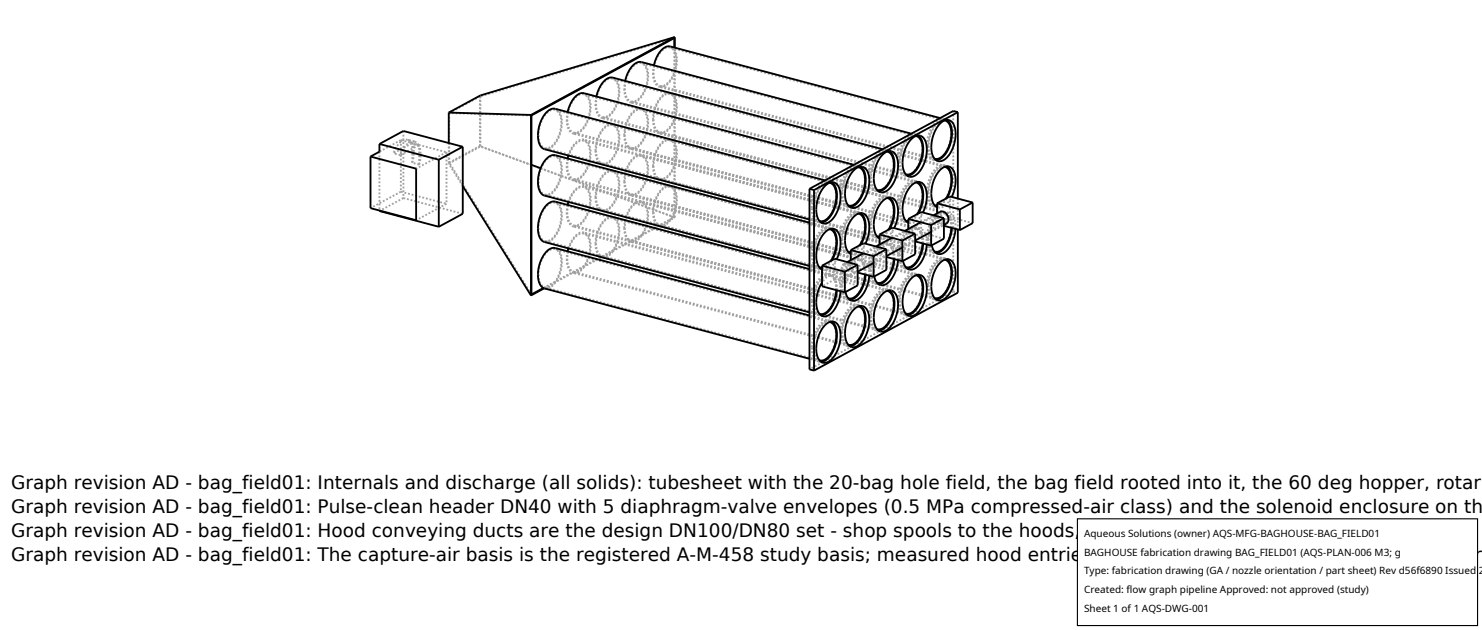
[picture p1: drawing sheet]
<svg xmlns="http://www.w3.org/2000/svg" width="212mm" height="90mm" viewBox="0 0 212 90" stroke-linecap="round" stroke-linejoin="round" font-family="sans-serif">
<g fill="none" stroke="#a0a0a0" stroke-width=".26" stroke-dasharray=".3 .3" stroke-linecap="butt">
<path d="M57.6 18.7v9.6M58.2 20h-.5l-.6 .4-.5 .6-.4 .9M64.2 16.2v7M68.5 13.8l-4.3 2.4M75.9 16.5l-11.7-.3M76.9 19.3l.3 1.2 .2 .4 .4 .3M79.3 15.7h-.4l-.4 .1-.8 .9-.6 1.3-.2 1.3M80.9 17.1l.1 .7 .2 .6 .3 .5 .4 .2M81 17.1l.3 1.2 .2 .4 .4 .2M81.1 16l-.2 1.1M81.9 19.1l.6-.1 .7-.5 .6-.8 .4-1.1 .2-1.2-.1-1-.4-.7-.5-.4M81.9 18.9h.6l.6-.5 .6-.8 .4-1 .2-1.1-.1-1-.3-.7-.5-.3"/>
<path d="M83.4 13.5h-.4l-.4 .1-.8 .8-.6 1.3-.2 1.4M83.4 19.9l-.6 .1-.7 .5-.5 .8-.4 .9M85 14.9l.1 .7 .2 .6 .3 .4 .4 .3M85.1 14.8l.1 .8 .2 .5 .3 .4 .3 .2M85.2 13.8l-.2 1.1M86 16.9l.6-.1 .7-.5 .6-.9 .4-1 .2-1.2-.1-1-.3-.7-.6-.4M86 16.7l.7-.1 .6-.4 .5-.9 .4-.9 .2-1.1-.1-1-.3-.7-.5-.4M87.5 11.2h-.4l-.4 .2-.8 .8-.6 1.3-.2 1.3M87.5 17.9h-.4l-.4 .1-.8 .8-.5 1.3-.3 1.4M87.5 17.7h-.4l-.5 .2-.8 .9-.5 1.3-.3 1.4M89.2 12.7l.2 1.3 .3 .4 .4 .2M89.2 19.3l.2 1.3 .3 .4 .4 .3"/>
<path d="M89.2 12.6l.3 1.3 .3 .4 .3 .2M89.2 19.3l.3 1.2 .3 .4 .3 .2M89.3 11.6l-.1 1.1M90.1 14.6h.6l.7-.5 .6-.8 .4-1.1 .2-1.1-.1-1.1-.3-.7-.6-.4M90.1 14.5l.7-.1 .6-.4 .5-.9 .4-1 .2-1.1-.1-1-.3-.6-.5-.4M91.6 9h-.4l-.4 .2-.8 .8-.5 1.2-.3 1.4M91.6 15.6h-.4l-.4 .2-.8 .8-.5 1.2-.3 1.5M91.6 15.5h-.4l-.5 .2-.7 .8-.6 1.4-.2 1.4M93.3 10.4l.2 1.3 .3 .5 .4 .2M93.3 17.1l.2 1.3 .3 .4 .4 .2M93.4 10.4l.2 1.2 .3 .4 .4 .3M93.4 17l.2 1.3 .3 .4 .4 .2"/>
<path d="M93.4 9.3l-.1 1.1M94.2 12.4h.6l.7-.5 .6-.9 .4-1.1 .2-1.2-.1-1-.3-.7-.6-.4M94.2 19h.6l.7-.5 .6-.8 .4-1.2 .2-1.2-.1-.9-.3-.8-.6-.3M94.3 12.3l.6-.1 .6-.5 .5-.8 .4-1.1 .2-1-.1-.9-.3-.8-.5-.3M94.3 18.9l.6-.1 .6-.5 .5-.7 .4-1.1 .2-1.1-.1-.9-.3-.7-.5-.4M95.7 6.8h-.4l-.4 .2-.8 .8-.6 1.3-.1 1.3M95.7 13.4h-.4l-.4 .2-.8 .8-.5 1.2-.2 1.4M95.7 13.3h-.4l-.4 .2-.8 .8-.6 1.3-.2 1.5M95.7 19.9h-.4l-.4 .2-.8 .8-.6 1.3-.2 1.5M96.3 5.4l-27.8 8.4M130.8 19.2h-.5l-.4 .2-.9 .9-.5 1.3-.2 1.5M130.8 19.4h-.4l-.4 .2-.7 .9-.6 1.2-.2 1.3"/>
<path d="M130.9 19.4l-39.3-10.4M130.9 19.3h-.4l-.5 .2-.8 .8-.6 1.4-.2 1.4M130.9 19.3l-.7-.2M131.1 19.4l-.2-.1M131.4 19.4l-.6-.2M134.9 17h-.5l-.4 .2-.8 .8-.6 1.4-.2 1.4M134.9 17.2h-.4l-.4 .2-.7 .9-.6 1.2-.2 1.3M135 17.2l-39.3-10.4M135 17.1l-.4-.1-.4 .2-.8 .8-.6 1.4-.3 1.5M135 17.1l-.7-.2M135.2 17.1h-.2M135.5 17.2l-.6-.2"/>
<path d="M136.2 15.8v25.8M54.2 21.7v8.4M57.2 22.2l-1-.3M57.3 20l6.5 1.7M57.3 20v7.4M57.3 27.4l6.5 1.7M57.3 20l-3.1 1.7M57.3 27.4l-4.4 2.3M57.6 28.3l8.5 2.2M57.6 28.3l-3.4 1.8M58.8 20.5l-2.6 1.4M58.8 20.5l-.3-.4-.3-.1"/>
<path d="M58.9 23.2v-2.6M58.9 23.2l.2-1.3v-.8l-.2-.5M59.2 20.2l-.5 .1-.6 .3-.5 .7-.4 .9M59.2 20.2l-1-.2M59.8 20.7l-2.6 1.5M59.8 20.7l-1-.2M59.8 20.7l-.3-.3-.3-.2M59.9 23.5v-2.7M59.9 20.8l-1-.2M59.9 23.5l-1-.3M59.9 23.5l.2-1.4-.2-1.3M63.8 21.7v7.4"/>
<path d="M63.8 21.7l-4.4 2.4M63.8 29.1l-4.4 2.3M64.1 20.4v3M64.1 23.4l4.5-2.5M64.2 23.2l4.3-2.4M66.1 26.6l-2-3.2M68.5 20.8v-7M68.6 20.9v-7.3M75.9 23.5l-7.4-2.7M76.9 25.9l.3 1.2 .2 .5 .4 .2M76.9 32.6l.3 1.2 .2 .4 .4 .2M76.9 39.2l.3 1.2 .2 .4 .4 .2"/>
<path d="M77.8 21.3l.6-.1 .7-.5 .6-.9 .4-1 .2-1.2-.1-1-.4-.7-.5-.4M77.8 27.9h.6l.7-.5 .6-.9 .4-1.1 .2-1.1-.1-1-.4-.8-.5-.3M77.8 34.6l.6-.1 .7-.5 .6-.9 .4-1.1 .2-1.1-.1-1-.4-.7-.5-.4M77.8 21.2l.6-.1 .7-.5 .6-.9 .3-.9 .2-1-.1-1-.3-.7-.5-.4M77.8 27.8l.6-.1 .7-.4 .5-.9 .4-1 .2-1-.1-1-.3-.7-.5-.4M77.8 34.4l.6-.1 .7-.4 .5-.9 .4-.9 .2-1.1-.1-1-.3-.7-.5-.4M79.3 22.3h-.4l-.4 .2-.8 .8-.6 1.3-.2 1.3M79.3 28.9h-.4l-.4 .2-.8 .8-.6 1.4-.2 1.3M79.3 35.6h-.4l-.4 .1-.8 .9-.6 1.3-.2 1.3M80.9 23.8l.1 .6 .2 .7 .3 .4 .4 .2M80.9 30.4l.1 .7 .2 .6 .3 .4 .4 .2M80.9 37l.1 .7 .2 .6 .3 .4 .4 .3"/>
<path d="M81 23.7l.3 1.2 .2 .4 .4 .3M81 30.3l.3 1.3 .2 .4 .4 .2M81 37l.3 1.2 .2 .4 .4 .2M81.1 22.6l-.2 1.2M81.1 29.3l-.2 1.1M81.1 35.9l-.2 1.1M81.9 25.7l.7-.1 .6-.5 .6-.8 .4-1.1 .2-1.1-.1-1-.3-.8-.6-.4M81.9 32.3h.6l.7-.5 .6-.9 .4-1 .2-1.1-.1-1.1-.3-.7-.6-.4M81.9 39l.6-.1 .7-.5 .6-.8 .4-1.1 .2-1.1-.1-1-.3-.8-.6-.4M81.9 25.6l.6-.1 .7-.5 .5-.8 .4-1 .2-1.1-.1-1-.3-.7-.5-.3M81.9 32.2l.6-.1 .7-.5 .5-.8 .4-1 .2-1.1-.1-.9-.3-.7-.5-.4M81.9 38.8h.6l.7-.5 .5-.8 .4-1 .2-1.1-.1-1-.3-.7-.5-.4"/>
<path d="M83.4 20.1h-.4l-.4 .1-.8 .8-.6 1.3-.2 1.4M83.4 26.7h-.4l-.4 .2-.8 .8-.6 1.3-.2 1.3M83.4 33.3h-.4l-.4 .2-.8 .9-.6 1.2-.2 1.4M83.4 26.6h-.7l-.6 .5-.5 .8-.4 .9M83.4 33.2h-.6l-.6 .5-.6 .8-.4 1M85 21.5l.1 .7 .2 .6 .3 .5 .4 .2M85 28.2l.1 .6 .2 .7 .3 .4 .4 .2M85 34.8l.1 .7 .2 .6 .3 .4 .4 .2M85.1 21.5l.1 .7 .2 .6 .3 .3 .3 .2M85.1 28.1l.1 .7 .2 .6 .3 .4 .3 .2M85.1 34.7l.1 .8 .2 .5 .3 .4 .3 .2M86 23.5l.6-.1 .7-.5 .6-.9 .4-1 .2-1.1-.1-1-.3-.8-.6-.4"/>
<path d="M86 30.1l.6-.1 .7-.5 .6-.8 .4-1.1 .2-1.1-.1-1-.3-.7-.6-.5M86 36.7h.6l.7-.5 .6-.9 .4-1 .2-1.2-.1-1-.3-.7-.6-.4M86 23.3h.7l.6-.5 .5-.8 .4-1 .2-1.1-.1-.9-.3-.8-.5-.3M86 30l.7-.1 .6-.5 .5-.8 .4-1 .2-1.1-.1-.9-.3-.7-.5-.4M86 36.6l.6-.1 .7-.5 .5-.8 .4-1 .2-1-.1-1-.3-.7-.5-.4M87.5 24.5h-.4l-.4 .1-.8 .9-.6 1.3-.2 1.3M87.5 31.1h-.4l-.4 .2-.8 .8-.6 1.3-.2 1.3M87.5 24.3h-.4l-.4 .2-.9 .9-.5 1.3-.3 1.5M87.5 31h-.4l-.4 .2-.9 .8-.5 1.4-.3 1.4M89.2 25.9l.2 1.3 .3 .4 .4 .3M89.2 32.6l.2 1.3 .3 .4 .4 .2M89.2 25.9l.3 1.2 .3 .4 .3 .2"/>
<path d="M89.2 32.5l.3 1.3 .3 .4 .3 .2M90.1 21.3l.6-.1 .7-.5 .6-.8 .4-1.1 .2-1.1-.1-1-.3-.8-.6-.4M90.1 27.9l.6-.1 .7-.4 .6-.9 .4-1.1 .2-1.1-.1-1-.3-.8-.6-.4M90.1 34.5h.6l.7-.5 .6-.8 .4-1.1 .2-1.1-.1-1.1-.3-.8-.6-.4M90.1 21.1l.7-.1 .6-.4 .5-.9 .4-1 .2-1.1-.1-.9-.3-.7-.5-.4M90.1 27.7h.7l.6-.5 .5-.8 .4-1 .2-1.2-.1-.9-.3-.7-.5-.3M90.1 34.4l.6-.1 .7-.4 .5-.9 .4-1 .2-1.2-.1-.9-.3-.7-.5-.3M91.6 22.3h-.4l-.4 .1-.8 .8-.5 1.3-.3 1.4M91.6 28.9h-.4l-.4 .2-.8 .8-.5 1.2-.3 1.4M91.6 22.1h-.4l-.5 .2-.7 .9-.6 1.3-.2 1.4M91.6 28.7h-.4l-.5 .2-.7 .9-.6 1.3-.2 1.5M93.3 23.7l.2 1.3 .3 .5 .4 .2"/>
<path d="M93.3 30.3l.2 1.3 .3 .5 .4 .2M93.4 23.7l.2 1.2 .3 .4 .4 .2M93.4 30.3l.2 1.2 .3 .4 .4 .2M94.2 25.7l.6-.1 .7-.5 .6-.9 .4-1 .2-1.3-.1-.9-.3-.7-.6-.4M94.2 32.3l.7-.1 .6-.5 .6-.8 .4-1.1 .2-1.2-.1-1-.3-.7-.6-.4M94.3 25.5l.6-.1 .6-.4 .5-.8 .4-1.1 .2-1.1-.1-.9-.3-.7-.5-.4M94.3 32.1h.6l.6-.5 .6-.8 .3-1.1 .2-1-.1-1-.3-.7-.5-.3M95.7 20h-.4l-.4 .2-.8 .8-.5 1.3-.2 1.4M95.7 26.7h-.4l-.4 .1-.8 .8-.5 1.3-.2 1.4M95.7 26.5h-.4l-.4 .2-.8 .8-.6 1.4-.2 1.4M96.3 31v-24.2M96.3 31l-19.1-7"/>
<path d="M96.4 31.1v-24.3M96.4 31.1l-27.8-10.2M115.9 29.7l.1 .7 .2 .7 .3 .4 .4 .2M115.9 36.4l.1 .7 .2 .6 .3 .4 .4 .3M116.1 29.8l.1 .7 .2 .6 .3 .4 .4 .2M116.1 36.4l.1 .7 .2 .6 .3 .4 .4 .3M116.2 29.7l.2 1.2 .3 .4 .3 .3M116.2 36.3l.2 1.2 .3 .4 .3 .3M116.9 31.7h.6l.7-.6 .6-.9 .4-1 .2-1.1-.1-1-.3-.8-.6-.4M116.9 38.4l.6-.1 .7-.5 .6-.9 .4-1.1 .2-1-.1-1.1-.3-.8-.6-.4M117.1 31.7l.1 .1M117.1 38.4h.1"/>
<path d="M117.1 31.7l-1.5-.4M117.1 38.4l-1.5-.4M117.1 31.6l-39.3-10.4M117.1 38.2l-39.3-10.4M117.4 38.5h.1M117.4 38.4l.8-.4 .6-.8M117.4 38.2l.7-.3 .6-.6M117.5 38.5h.6l.4-.2 .5-.6 .5-.7M117.5 31.9l-.6-.2M117.5 38.5l-.6-.1M118.4 25.9h-.4l-.4 .2-.8 .8-.7 1.4-.2 1.4M118.4 32.5h-.4l-.4 .2-.8 .8-.7 1.5-.2 1.4"/>
<path d="M118.4 39.1h-.4l-.4 .2-.8 .9-.7 1.4-.2 1.4M118.5 26.1l-.8 .2-.7 .8-.6 1.2-.2 1.4M118.5 32.7h-.4l-.4 .3-.7 .7-.6 1.3-.2 1.3M118.6 39.4h-.4l-.4 .1-.8 .9-.6 1.2-.2 1.4M118.6 26.1l-39.3-10.4M118.6 32.7l-39.3-10.4M118.6 39.4l-39.3-10.5M118.6 26l-.4-.1-.4 .2-.9 .9-.6 1.3-.2 1.5M118.6 32.6h-.4l-.4 .2-.9 .8-.6 1.3-.2 1.5M118.6 39.2h-.4l-.4 .2-.9 .8-.6 1.4-.2 1.4M118.6 26l-.8-.2M118.6 32.6l-3-.8"/>
<path d="M118.6 39.2l-3-.8M118.8 26h-.2M118.8 32.7l-.2-.1M119.1 39.3h-.4l-.5 .2-.8 .8M119.1 26.1l-.7-.2M119.1 32.7l-.7-.2M119.1 39.3l-.7-.2M119.2 39.9l3.3 .9M119.2 36.9v3M119.2 39.9l-1.8 1M120 27.5l.1 .7 .2 .6 .3 .5 .4 .2M120 34.1l.1 .8 .2 .6 .3 .4 .4 .2"/>
<path d="M120.2 38.3l.1 .5 .3 .4 .4 .2h.4M120.2 27.5l.1 .7 .2 .7 .3 .4 .4 .2M120.2 34.2l.1 .7 .2 .6 .3 .4 .4 .2M120.3 27.5l.2 1.2 .3 .4 .3 .2M120.3 34.1l.2 1.2 .3 .4 .3 .3M120.3 38.3l.1 .4 .3 .4 .3 .2 .4-.1M120.5 37.7l-.2 .2-.1 .4M120.5 37.7l.5-.3M120.6 37.8l-.2 .2-.1 .3M120.6 37.8l13.7-7.4M121 29.5l.7-.1 .6-.5 .6-.8 .4-1.2 .2-1.2-.1-1-.3-.7-.6-.3M121 36.1h.6l.7-.5 .6-.9 .4-1.2 .2-1.1-.1-1-.4-.8-.5-.3"/>
<path d="M121.2 29.5h.2M121.2 36.1l.2 .1M121.2 29.5l-39.3-10.4M121.2 36.1l-39.3-10.4M121.2 29.3l-39.3-10.4M121.2 36l-39.3-10.4M121.4 39.2l.2-.4-.1-.6-.4-.4h-.5M121.4 39.2l13.7-7.4M121.4 39.4l.4-.5-.2-.7-.5-.5h-.6M121.4 39.4l1.1-.6M121.5 36.3h.1M121.5 36.2l.8-.4 .6-.9"/>
<path d="M121.5 36l.7-.3 .6-.7M121.5 38.7l1 .2M121.5 37.1v1.6M121.6 36.3h.5l.6-.3 .5-.5 .4-.7M121.6 29.7l-.6-.2M121.6 36.3l-.6-.2M122.5 23.7l-.4-.1-.4 .2-.9 .9-.5 1.3-.3 1.5M122.5 30.3h-.4l-.4 .2-.9 .9-.5 1.3-.3 1.4M122.5 36.9h-.4l-.4 .2-.9 .9-.5 1.3-.3 1.5M122.6 23.9h-.4l-.4 .2-.7 .8-.6 1.2-.2 1.4M122.6 30.5h-.4l-.4 .2-.7 .8-.6 1.3-.2 1.3M122.7 37.1h-.4l-.4 .2-.8 .8-.6 1.2-.2 1.5"/>
<path d="M122.7 23.9l-39.3-10.4M122.7 30.5l-39.3-10.4M122.7 37.1l-39.3-10.4M122.7 23.7h-.4l-.5 .2-.8 .9-.6 1.3-.2 1.4M122.7 30.4h-.5l-.4 .1-.8 .9-.6 1.3-.2 1.5M122.7 37h-.4l-.4 .1-.8 .9-.7 1.3-.2 1.5M122.7 23.7l-.8-.2M122.7 30.4l-39.3-10.5M122.7 37l-39.3-10.4M122.9 23.8l-.2-.1M122.9 30.4h-.2M123.2 37.1h-.5l-.4 .2-.8 .9-.6 1.3-.2 1.4"/>
<path d="M123.2 23.8l-.7-.1M123.2 30.5l-.7-.2M123.2 37.1l-.7-.2M123.3 36.2l1.8-1M123.3 37.7l3.3 .8M123.3 34.7v3M123.3 37.7l-1.8 1M123.6 39.2l-.1-.8-.1-.5-.3-.5-.4-.3M123.6 39.2v-.8l-.2-.7-.3-.5-.4-.2M124.1 25.3l.1 .7 .2 .6 .3 .4 .4 .3M124.1 31.9l.1 .7 .2 .6 .3 .5 .4 .2M124.1 38.5l.1 .7 .2 .7 .3 .4 .4 .2"/>
<path d="M124.2 39.4l-.1-.9-.1-.6-.4-.6-.4-.2M124.3 25.3l.1 .7 .2 .6 .3 .4 .4 .3M124.3 31.9l.1 .7 .2 .7 .3 .4 .4 .2M124.3 38.6l.1 .7 .2 .6 .3 .4 .4 .2M124.4 25.3l.2 1.2 .3 .4 .4 .2M124.4 31.9l.3 1.2 .2 .4 .4 .2M124.4 38.5l.3 1.3 .2 .3 .4 .3M124.8 37.6l1.8-1M124.8 38.7l.1 .8M125.1 27.3l.6-.1 .7-.5 .6-.9 .5-1.1 .1-1.2-.1-1-.3-.7-.5-.4M125.1 33.9l.6-.1 .7-.5 .6-.9 .5-1.1 .1-1.1-.1-1-.3-.8-.5-.3M125.3 27.3h.2"/>
<path d="M125.3 33.9h.2M125.3 27.3l-39.3-10.4M125.3 33.9l-39.3-10.4M125.3 27.1l-39.3-10.4M125.3 33.8l-39.3-10.5M125.6 34l.2 .1M125.6 33.9l.8-.3 .6-.9M125.6 33.8l.7-.3 .6-.7M125.6 36.4l1 .3M125.6 34.9v1.5M125.8 34.1h.5l.5-.3 .5-.6 .4-.6M125.8 27.4l-.7-.1"/>
<path d="M125.8 34.1l-.7-.2M126.7 21.4h-.5l-.4 .2-.8 .9-.6 1.3-.3 1.5M126.7 28.1h-.5l-.4 .1-.8 .9-.6 1.4-.3 1.4M126.7 34.7h-.4l-.5 .2-.8 .8-.6 1.4-.3 1.4M126.7 21.6l-.4 .1-.4 .2-.7 .8-.6 1.3-.2 1.3M126.7 28.3h-.4l-.4 .2-.7 .8-.6 1.3-.2 1.3M126.8 34.9h-.4l-.4 .2-.8 .8-.6 1.3-.2 1.3M126.8 21.7l-39.3-10.5M126.8 28.3l-39.3-10.4M126.8 34.9l-39.3-10.4M126.8 21.5h-.4l-.5 .2-.7 .8-.7 1.4-.2 1.4M126.8 28.1h-.4l-.5 .2-.7 .8-.7 1.4-.2 1.4"/>
<path d="M126.8 34.8h-.4l-.5 .2-.8 .8-.6 1.3-.2 1.5M126.8 21.5l-.7-.2M126.8 28.1l-39.3-10.4M126.8 34.8l-39.3-10.5M127 21.6l-.2-.1M127 28.2l-.2-.1M127.3 34.9h-.5l-.4 .1-.8 .9-.6 1.3-.2 1.5M127.3 21.6l-.6-.2M127.3 28.2l-.6-.1M127.3 34.9l-.6-.2M127.4 34l1.8-1M127.4 35.4l3.3 .9"/>
<path d="M127.4 32.5v2.9M127.4 35.4l-1.8 1M127.7 37l-.1-.8-.1-.6-.4-.5-.3-.2M127.7 37v-.8l-.2-.7-.2-.5-.5-.2M128.3 23.1v.8l.2 .5 .3 .4 .4 .3M128.3 29.7v.8l.2 .6 .3 .4 .4 .2M128.3 36.3v.8l.2 .6 .3 .4 .4 .2M128.3 37.1l-.1-.8-.1-.7-.4-.5-.4-.2M128.4 23.1l.1 .8 .2 .6 .3 .3 .4 .3M128.4 29.7l.1 .8 .2 .6 .3 .4 .4 .2M128.4 36.4l.1 .8 .2 .5 .3 .4 .4 .2M128.5 23l.3 1.3 .2 .4 .4 .2"/>
<path d="M128.5 29.7l.3 1.2 .2 .4 .4 .2M128.5 36.3l.3 1.2 .2 .4 .4 .2M128.9 35.3l1.8-.9M128.9 36.5l.1 .7M129.2 25.1l.7-.1 .7-.6 .5-.8 .5-1.1 .1-1.2-.1-1-.3-.7-.5-.4M129.2 31.7l.7-.1 .7-.5 .5-.9 .5-1.1 .1-1.2-.1-1-.3-.7-.5-.4M129.2 38.3l.7-.1 .7-.5 .5-.8 .5-1.2 .1-1.1-.1-1.1-.3-.7-.5-.3M129.4 25.1h.2M129.4 31.7h.2M129.4 38.3h.2M129.4 25.1l-39.3-10.5M129.4 31.7l-39.3-10.4"/>
<path d="M129.4 38.3l-39.3-10.4M129.4 24.9l-39.3-10.4M129.4 31.5l-39.3-10.4M129.4 38.2l-39.3-10.5M129.7 31.8l.2 .1M129.7 31.7l.8-.4 .7-.8M129.7 31.6l.7-.4 .6-.6M129.7 34.2l1 .3M129.7 32.7v1.5M129.9 31.9l.5-.1 .5-.2 .5-.6 .4-.7M129.9 25.2l-.7-.1M129.9 31.9l-.7-.2"/>
<path d="M129.9 38.5l-.7-.2M130.8 25.8h-.5l-.4 .2-.9 .9-.5 1.3-.2 1.5M130.8 32.5h-.5l-.4 .1-.8 .9-.6 1.4-.2 1.4M130.8 39.1h-.5l-.4 .2-.8 .8-.6 1.4-.2 1.5M130.8 26.1h-.4l-.4 .2-.7 .8-.6 1.3-.2 1.3M130.8 39.3h-.4l-.4 .2-.7 .9-.6 1.2-.2 1.3M130.9 32.7h-.4l-.4 .1-.8 .9-.6 1.2-.2 1.4M130.9 26.1l-39.3-10.5M130.9 32.7l-39.3-10.4M130.9 39.3l-39.3-10.4M130.9 25.9h-.4l-.5 .2-.8 .9-.6 1.3-.2 1.4M130.9 32.5h-.4l-.5 .2-.8 .9-.6 1.3-.2 1.5"/>
<path d="M130.9 39.2h-.4l-.5 .2-.8 .8-.6 1.4-.2 1.4M130.9 25.9l-39.3-10.4M130.9 32.5l-39.3-10.4M130.9 39.2l-39.3-10.5M131.1 26l-.2-.1M131.1 39.2h-.2M131.4 32.6h-.4l-.4 .2-.9 .9-.6 1.3-.2 1.5M131.4 26l-.6-.2M131.4 32.6l-.6-.1M131.4 39.3l-.6-.2M131.5 31.7l1.8-1M131.6 33.2l3.2 .9"/>
<path d="M131.6 30.3v2.9M131.6 33.2l-1.9 1M131.8 34.8l-.1-.8-.1-.6-.3-.5-.4-.2M131.9 34.8l-.1-.9-.2-.6-.3-.5-.4-.3M132.4 20.8v.7l.2 .7 .3 .4 .4 .2M132.4 27.5v.7l.2 .6 .3 .5 .4 .2M132.4 34.1v.7l.2 .6 .3 .5 .4 .2M132.4 34.9l-.1-.8-.1-.7-.3-.5-.5-.3M132.5 20.9l.3 1.3 .3 .4 .4 .2M132.5 27.5l.1 .8 .2 .5 .3 .4 .4 .3M132.5 34.1l.1 .8 .2 .6 .3 .4 .4 .2M132.6 20.8l.2 1.2 .3 .4 .4 .3"/>
<path d="M132.6 27.5l.2 1.1 .3 .5 .4 .2M132.6 34.1l.2 1.2 .3 .4 .4 .2M133 33.1l1.8-1M133 34.3l.1 .7M133.3 22.8h.6l.7-.5 .6-.9 .5-1.1 .1-1.1-.1-1.1-.3-.8-.5-.3M133.3 29.5l.7-.1 .6-.5 .6-.9 .5-1.1 .1-1.1-.1-1.1-.3-.7-.5-.4M133.3 36.1l.7-.1 .6-.5 .6-.8 .5-1.2 .1-1.1-.1-1-.3-.8-.5-.4M133.5 22.8l.2 .1M133.5 29.5h.2M133.5 36.1h.2M133.5 22.8l-39.3-10.4M133.5 29.5l-39.3-10.5"/>
<path d="M133.5 36.1l-39.3-10.4M133.5 22.7l-39.2-10.4M133.5 29.3l-39.2-10.4M133.5 35.9l-39.2-10.4M133.8 29.6h.2M133.8 29.5l.8-.4 .7-.8M133.8 29.3l.7-.3 .6-.6M133.8 32l1 .2M133.8 30.5v1.5M133.9 30.9l.1 .5 .3 .4 .5 .2h.3M134 29.6h.5l.5-.3 .5-.5 .4-.7M134 23l-.7-.2"/>
<path d="M134 29.6l-.7-.1M134 36.3l-.7-.2M134 30.9l.1 .4 .3 .4 .3 .2 .4-.1M134.2 30.3l-.2 .2-.1 .4M134.3 30.4l-.2 .2-.1 .3M134.9 23.6h-.5l-.4 .2-.8 .9-.6 1.3-.2 1.5M134.9 30.2h-.5l-.4 .2-.8 .9-.6 1.4-.2 1.4M134.9 36.9h-.5l-.4 .2-.8 .8-.6 1.4-.2 1.4M134.9 23.8h-.4l-.4 .2-.7 .9-.6 1.2-.2 1.4M134.9 37.1h-.4l-.4 .2-.7 .8-.6 1.3-.2 1.3M135 30.5h-.4l-.4 .1-.8 .8-.6 1.3-.2 1.4M135 23.8l-39.3-10.4"/>
<path d="M135 30.5l-39.3-10.5M135 37.1l-39.3-10.4M135 23.7h-.4l-.4 .2-.8 .8-.6 1.3-.3 1.5M135 30.3h-.4l-.4 .2-.8 .8-.6 1.3-.3 1.5M135 36.9h-.4l-.5 .2-.8 .9-.5 1.3-.3 1.5M135 23.7l-39.3-10.4M135 30.3l-39.3-10.4M135 36.9l-39.3-10.4M135.1 31.8l.2-.4-.1-.6-.4-.4h-.5M135.2 23.8l-.2-.1M135.2 37l-.2-.1M135.5 30.4h-.4l-.4 .2-.9 .8-.6 1.4-.2 1.5"/>
<path d="M135.5 23.8l-.6-.2M135.5 30.4l-.6-.2M135.5 37l-.6-.1M135.7 31l3.2 .9M135.7 28.1v2.9M135.7 31l-1.9 1M135.9 32.5l-.1-.7-.1-.6-.3-.5-.4-.2M136 32.6l-.1-.9-.2-.7-.3-.5-.4-.2M136.5 32.7l-.1-.9-.1-.6-.3-.5-.5-.3M136.8 28.4v4.4M75.9 42l-11.7-18.8M77.6 41.1l18.7-10.1"/>
<path d="M77.7 41.2l18.7-10.1M77.8 41.2l.6-.1 .7-.5 .6-.9 .4-1 .2-1.2-.1-.9-.4-.8-.5-.4M77.8 41h.6l.7-.5 .5-.9 .4-.9 .2-1.1-.1-1-.3-.7-.5-.3M115.9 43l.1 .7 .2 .6 .3 .4 .4 .3M115.9 49.6l.1 .7 .2 .7 .3 .4 .4 .2M116.1 43l.1 .7 .2 .7 .3 .4 .4 .2M116.1 49.7l.1 .7 .2 .6 .3 .4 .4 .2M116.2 43l.2 1.1 .3 .5 .3 .2M116.2 49.6l.2 1.2 .3 .4 .3 .2M116.9 45l.6-.1 .7-.5 .6-.9 .4-1 .2-1.1-.1-1.1-.3-.8-.6-.4M116.9 51.6l.6-.1 .7-.5 .6-.9 .4-1 .2-1.1-.1-1.1-.3-.8-.6-.3M117.1 45h.1"/>
<path d="M117.1 51.6h.1M117.1 45l-1.5-.4M117.1 51.6l-1.5-.4M117.1 44.8l-39.3-10.4M117.1 51.5l-39.3-10.5M117.5 45.2l-.6-.2M117.5 51.8l-.6-.2M118.4 45.8h-.4l-.4 .1-.8 .9-.7 1.4-.2 1.4M118.5 46h-.4l-.4 .2-.7 .8-.6 1.2-.2 1.4M118.6 46l-39.3-10.4M118.6 45.8h-.4l-.4 .2-.9 .9-.6 1.3-.2 1.5M118.6 45.8l-3-.7"/>
<path d="M118.8 45.9l-.2-.1M119.1 45.9l-.7-.1M119.4 41.4v-.7l-.2-.7-.2-.4-.4-.2M119.5 41.4v-.8l-.2-.7-.3-.4-.4-.3M120 40.8l.1 .7 .2 .6 .3 .4 .4 .3M120 47.4l.1 .7 .2 .6 .3 .5 .4 .2M120 41.6v-.8l-.1-.7-.4-.5-.4-.3M120.2 40.8l.1 .7 .2 .6 .3 .4 .4 .3M120.2 47.4l.1 .8 .2 .6 .3 .4 .4 .2M120.3 40.8l.2 1.2 .3 .3 .3 .3M120.3 47.4l.2 1.2 .3 .4 .3 .2M120.7 40.9l.1 .8"/>
<path d="M121 42.8l.7-.1 .6-.5 .6-.8 .4-1.2 .2-1.2-.1-1-.4-.8-.5-.3M121 49.4l.7-.1 .7-.5 .6-.9 .3-1.1 .2-1.2-.1-1-.4-.7-.5-.4M121.2 42.8h.2M121.2 49.4h.2M121.2 42.8l-39.3-10.5M121.2 49.4l-39.3-10.4M121.2 42.6l-39.3-10.4M121.2 49.2l-39.3-10.4M121.6 42.9l-.6-.1M121.6 49.6l-.6-.2M122.5 43.5h-.4l-.4 .2-.8 .8-.6 1.4-.3 1.5M122.6 43.8h-.4l-.4 .2-.7 .8-.6 1.2-.2 1.4"/>
<path d="M122.7 43.8l-39.3-10.5M122.7 43.6h-.5l-.4 .2-.8 .8-.6 1.4-.2 1.4M122.7 43.6l-39.3-10.4M122.9 43.7l-.2-.1M123.2 43.7l-.7-.2M124.1 45.2l.1 .6 .2 .7 .3 .4 .4 .3M124.3 45.2l.1 .7 .2 .6 .3 .4 .4 .3M124.4 45.2l.3 1.2 .2 .4 .4 .2M125.1 40.5h.7l.6-.6 .6-.8 .5-1.2 .1-1.1-.1-1-.3-.7-.5-.4M125.1 47.2l.6-.1 .7-.5 .6-.9 .5-1.1 .1-1.2-.1-1-.3-.7-.5-.4M125.3 40.5l.2 .1M125.3 47.2h.2"/>
<path d="M125.3 40.5l-39.3-10.4M125.3 47.2l-39.3-10.5M125.3 40.4l-39.3-10.4M125.3 47l-39.3-10.4M125.8 40.7l-.7-.2M125.8 47.3l-.7-.1M126.7 41.3h-.5l-.4 .2-.8 .8-.6 1.4-.3 1.5M126.7 41.5l-.4 .1-.4 .2-.7 .8-.6 1.2-.2 1.4M126.8 41.5l-39.3-10.4M126.8 41.4h-.4l-.5 .2-.8 .8-.6 1.4-.2 1.4M126.8 41.4l-39.3-10.4M127 41.5l-.2-.1"/>
<path d="M127.3 41.5l-.6-.2M128.3 43v.8l.2 .5 .3 .4 .4 .2M128.4 43l.1 .8 .2 .5 .3 .4 .4 .2M128.5 42.9l.2 1.2 .3 .4 .4 .3M129.2 44.9h.7l.7-.6 .5-.8 .5-1.1 .1-1.2-.1-1-.3-.8-.5-.3M129.4 44.9l.2 .1M129.4 44.9l-39.3-10.4M129.4 44.8l-39.3-10.4M129.9 45.1l-.7-.2M132.4 40.7v.7l.2 .7 .3 .4 .4 .2M132.5 40.8l.3 1.3 .3 .4 .4 .2M132.6 40.7l.2 1.2 .3 .4 .4 .2"/>
<path d="M133.3 42.7h.7l.6-.5 .6-.9 .5-1.1 .1-1.2-.1-1-.3-.8-.5-.3M133.5 42.7h.2M133.5 42.7l-39.3-10.4M133.5 42.6l-39.2-10.5M134 42.9l-.7-.2M136.2 41.6l.6 .2M136.2 41.6l-20.6 11.1"/>
</g>
<g fill="none" stroke="#000" stroke-width=".26">
<path d="M64.1 16.1l11.7 .3M64.1 16.1v4.3M75.8 16.4v25.8M81.1 16l.3-1.1 .6-.9 .7-.6 .7-.1 38.5 10.2M85.2 13.8l.4-1.1 .6-1 .6-.5 .7-.1 38.6 10.2M89.3 11.6l.4-1.2 .5-.9 .7-.5 .7-.2 38.6 10.3M93.4 9.3l.4-1.1 .6-.9 .7-.6 .6-.1 38.6 10.3M96.3 6.8v-1.4l-20.4 11.1v25.5l1.7-.9M96.4 5.3l-20.6 11.1M96.4 5.3l-27.8 8.3-4.5 2.5M96.4 5.3v1.5M130.2 19.8l.8-.4h.4l.3 .1 .5 .8 .2 1.2-.3 1.4-.5 1.2-.8 .9-.7 .3-.5-.2-.4-.5-.2-.7-.1-.8 .1-1 .3-.8 .4-.9z"/>
<path d="M130.8 19.4l.5 .3 .4 .8 .1 1-.2 1.1-.4 1-.6 .8-.6 .5h-.6M131.1 19.4l.4 .4 .3 .8 .1 .9-.2 1.1-.4 1-.5 .8-.6 .5-.6 .2M134.3 17.6l.8-.5h.3l.4 .2 .5 .7 .2 1.2-.2 1.4-.5 1.2-.8 .9-.4 .3h-.4l-.5-.1-.4-.5-.2-.6-.1-.9 .1-.9 .3-1 .4-.8zM134.9 17.2l.5 .3 .4 .7 .1 1-.2 1.1-.4 1-.5 .9-.7 .4-.6 .1M135.2 17.1l.4 .5 .3 .7 .1 1-.2 1.1-.4 1-.5 .8-.7 .5-.5 .2M136.8 16l-.6-.2-20.6 11.2M136.8 16v12.4M136.8 16l-20.5 11.1M52.9 22.4l6.5 1.7v7.3l-6.5-1.7zM54.2 20.6v1.1l-1.3 .7M54.2 20.6l3.4-1.9 8.5 2.3M54.2 20.6l8.5 2.2"/>
<path d="M54.2 30.1l8.5 2.3M62.7 22.8v9.6M66.1 26.6l9.7 15.6M66.1 21v9.5l-3.4 1.9M66.1 21l-3.4 1.8M75.9 23.5l1.3 .5M81.2 22.2l-.1 .4M81.2 28.8l-.1 .5M81.2 35.5l-.1 .4M115.6 31.8l-36.4-9.7-.7 .2-.7 .6-.5 1-.4 1.2-.1 1 .2 .9 .3 .6 .4 .3 37.9 10.1M115.6 38.4l-36.4-9.6-.7 .1-.7 .6-.5 1.1-.4 1.2-.1 1 .2 .8 .3 .6 .4 .3 37.9 10.1M115.6 27l.7 .1"/>
<path d="M115.6 27v25.7l.7 .2M116.3 27.1v25.8M117 38.2h.4M117.4 38.4h-.2M117.4 37.9l3.3 .9M117.4 37.9v3l3.3 .8M117.8 25.8l-38.6-10.3-.5 .1-.6 .4-.5 .7-.5 .9-.2 1.2v1.1l.3 .9 .5 .5 37.9 10M117.9 26.5l.7-.5h.4l.4 .2 .3 .3 .2 .4 .2 1.2-.3 1.4-.5 1.2-.7 .9-.4 .2-.5 .1-.5-.2-.3-.4-.3-.7v-.8l.1-.9 .3-1 .4-.8zM118.5 26.1l.5 .3 .4 .8v.9l-.1 1.1-.4 1.1-.6 .8-.6 .4-.7 .1M118.5 32.7l.3 .2 .4 .4 .2 .5v.7l-.1 1.4-.6 1.4M118.8 26l.4 .5 .3 .7v1l-.1 1.1-.4 .9-.5 .9-.6 .5-.7 .2M118.8 32.7l.3 .2 .2 .4 .2 1.2-.1 1.4-.6 1.3"/>
<path d="M119.5 37l.5-1.5v-1.5l-.2-.6-.3-.4-.3-.3h-.5l-.6 .2-.6 .6-.4 .8-.4 1.1-.1 1 .1 1 .3 .7 .4 .4M120.7 38.8v2.9M121.1 36h.4M121.5 36.2h-.1M121.5 35.7l3.3 .9M121.5 35.7v1.4M121.9 24.3l.8-.5h.4l.4 .2 .5 .7 .2 1.2-.3 1.4-.5 1.2-.8 .9-.8 .3-.4-.1-.4-.5-.2-.6-.1-.9 .1-.8 .2-.9 .4-.9zM122.5 37.8l-1.8 1M122.5 37.8l-3.3-.9-1.8 1M122.5 38.9l2.3 .6M122.5 37.8v3l-1.8 .9M122.6 23.9l.6 .3 .3 .7 .1 1-.2 1.1-.4 1.1-.6 .8-.7 .4h-.6"/>
<path d="M122.6 30.5l.4 .2 .3 .3 .3 1.2-.2 1.5-.6 1.3M122.9 23.8l.4 .4 .3 .8v1l-.1 1.1-.4 1-.5 .7-.6 .6-.6 .1M122.9 30.4l.3 .3 .2 .4 .2 1.2-.1 1.4-.6 1.2M123.3 36.2l-2.3 1.2M123.6 39.2l-.3 1.4-.6 1.2-.8 .7-.4 .1h-.4M123.6 34.8l.5-1.6v-1.4l-.2-.6-.3-.5-.3-.2-.5-.1-.6 .3-.6 .6-.4 .9-.4 1-.1 1 .1 .9 .3 .8 .4 .4M123.6 39.2l-.2 1.4-.5 1.1-.8 .8-.7 .3M124.2 39.4l-.2 1-.4 1-.5 .8-.5 .5-.6 .3-.5-.1-.5-.5-.2-.7M124.8 36.6v2.9M124.8 37.6l-2.3 1.2M125.3 33.7l.3 .1M125.6 33.9h-.1"/>
<path d="M125.6 33.5l3.3 .9M125.6 33.5v1.4M126.1 22.1l.7-.5h.4l.4 .1 .5 .8 .2 1.2-.3 1.4-.5 1.2-.7 .9-.5 .2-.3 .1-.6-.2-.3-.4-.2-.7-.1-.8 .1-1 .3-.9 .4-.8zM126.6 35.6v2.9l-1.8 1M126.6 35.6l-1.8 1M126.6 36.7l2.3 .6M126.6 35.6l-3.3-.9-1.8 1M126.7 21.6l.6 .4 .3 .7 .1 1-.2 1.1-.4 1-.6 .8-.6 .5h-.6M126.7 28.3l.4 .1 .3 .4 .2 .6 .1 .6-.2 1.5-.6 1.3M127 21.6l.4 .4 .3 .8v.9l-.1 1.1-.4 1-.5 .8-.6 .5-.6 .2M127 28.2l.3 .3 .2 .4 .3 1.1-.2 1.4-.6 1.3M127.4 34l-2.3 1.2"/>
<path d="M127.7 37l-.3 1.3-.6 1.2-.8 .8-.4 .1h-.3M127.7 32.6l.5-1.5v-1.6l-.2-.6-.3-.4-.3-.3h-.5l-.6 .3-.6 .6-.4 .8-.4 1.1-.1 1 .1 .9 .3 .7 .4 .4M127.7 37l-.2 1.3-.5 1.2-.7 .8-.4 .2-.4 .1M128.3 37.1l-.2 .9-.3 1-.5 .9-.6 .6-.6 .2-.5-.1-.5-.4-.2-.7M128.9 34.4v2.9M128.9 35.3l-2.3 1.3M129.4 31.5l.3 .1M129.7 31.7h-.1M129.7 31.3l3.3 .8M129.7 31.3v1.4M130.1 39.8l.8-.5 .4-.1 .4 .2 .5 .7 .2 1.2-.2 1.4-.5 1.2-.8 .9-.5 .3h-.3l-.6-.1-.3-.5-.2-.6-.1-.8 .1-.9 .3-1 .3-.8zM130.7 33.4v2.9l-1.8 1"/>
<path d="M130.7 34.5l2.3 .6M130.7 33.4l-1.8 1M130.7 33.4l-3.3-.9-1.8 1M130.8 26.1l.4 .1 .3 .4 .2 .5 .1 .7-.2 1.4-.6 1.4M130.8 39.3l.5 .3 .4 .7 .1 1.1-.2 1.1-.4 1-.6 .8-.6 .4-.6 .1M131.1 26l.3 .3 .3 .4 .2 1.1-.2 1.4-.5 1.3M131.1 39.2l.4 .5 .3 .8 .1 .9-.2 1-.4 1.1-.5 .8-.6 .5-.6 .2M131.5 31.7l-2.3 1.3M131.8 34.8l-.3 1.3-.6 1.2-.8 .8-.4 .1-.3-.1M131.8 30.3l.5-1.5v-1.5l-.2-.6-.3-.5-.4-.2h-.4l-.6 .3-.6 .6-.5 .9-.3 1-.1 1 .1 .9 .3 .7 .4 .4M131.9 34.8l-.3 1.3-.5 1.2-.8 .8-.7 .2M132.4 34.9l-.2 1.1-.3 .9-.5 .8-.6 .6-.6 .2-.5-.1-.5-.4-.2-.8"/>
<path d="M133 32.1v3M133 33.1l-2.3 1.3M133.3 30.7l1.1-.5h.3l.4 .3 .3 .4 .1 .6-.2 .4-.5 .2M133.5 29.3h.3M133.8 29.5h-.1M133.8 29l3.3 .9M133.8 29v1.5M134.3 37.5l.8-.5h.4l.3 .2 .5 .7 .2 1.2-.2 1.4-.5 1.2-.8 .9-.5 .3h-.3l-.5-.2-.4-.4-.2-.7-.1-.8 .1-.9 .3-1 .4-.7zM134.8 32.2l2.3 .7M134.8 31.1l-3.2-.8-1.9 1M134.8 31.1v3l-1.8 1M134.8 31.1l-1.8 1"/>
<path d="M134.9 23.8l.4 .2 .3 .3 .2 .6 .1 .6-.2 1.5-.6 1.4M134.9 37.1l.5 .3 .4 .7 .1 .9-.2 1.2-.4 1-.5 .9-.7 .4h-.6M135.2 23.8l.3 .2 .3 .5 .2 1.1-.2 1.4-.5 1.3M135.2 37l.4 .4 .3 .8 .1 1-.2 1.1-.4 1-.5 .8-.6 .5-.6 .1M135.9 32.5l-.3 1.3-.6 1.3-.7 .7-.5 .2-.3-.1M135.9 28.1l.5-1.5v-1.5l-.2-.6-.3-.5-.3-.2h-.5l-.6 .3-.6 .6-.4 .8-.4 1-.1 1.1 .1 .9 .3 .7 .4 .4M136 32.6l-.3 1.3-.5 1.1-.8 .8-.7 .3M136.5 32.7l-.2 1-.3 1-.5 .7-.6 .6-.6 .3-.5-.1-.5-.5-.2-.7M136.8 32.8v9l-20.5 11.1M137.1 29.9v3M138.9 28.9l-3.2-.8-1.9 .9M138.9 28.9v3l-1.8 1"/>
<path d="M138.9 28.9l-1.8 1M77.7 41.2l-1.9 1M115.6 45.1l-36.3-9.7-.8 .1-.7 .7-.5 1-.4 1.2-.1 1 .2 .8 .3 .7 .4 .3 37.9 10M117.4 40.3l-.6 1.4-.2 1.5 .2 1.2 .3 .4 .3 .3 .4 .1 .5-.1 .8-.8 .6-1.2 .3-1.5M117.8 46.5l.8-.6h.4l.3 .1 .3 .3 .3 .5 .2 1.1-.3 1.4-.5 1.3-.8 .9-.4 .2-.4 .1-.4-.1-.4-.5-.2-.6-.1-.8 .1-.9 .2-.9 .4-.8zM118.5 46l.5 .3 .4 .8v1l-.1 1.1-.4 1-.6 .8-.6 .4h-.7M118.8 45.9l.4 .5 .3 .7v1l-.1 1-.4 1-.5 .8-.7 .6-.6 .1M119.4 41.4l-.2 1.4-.6 1.2-.8 .7-.4 .2-.4-.1M119.5 41.4l-.2 1.3-.6 1.2-.6 .8-.5 .3h-.4M121.9 44.2l.8-.5h.5l.3 .1 .3 .3 .2 .5 .2 1.2-.3 1.4-.5 1.2-.7 .9-.4 .2-.5 .1-.4-.2-.4-.4-.2-.7-.1-.8 .1-.8 .2-1 .4-.8zM122.6 43.8l.5 .3 .4 .7 .1 1-.2 1.1-.4 1.1-.6 .8-.6 .4h-.7M122.9 43.7l.4 .4 .3 .8v1l-.1 1-.4 1-.5 .8-.7 .6-.5 .1"/>
<path d="M126 42l.9-.5h.4l.3 .1 .5 .8 .2 1.2-.3 1.4-.5 1.2-.8 .9-.3 .2-.5 .1-.4-.2-.4-.4-.2-.7-.1-.8 .1-1 .3-.9 .3-.7zM126.7 41.5l.6 .4 .3 .7 .1 1-.2 1.1-.4 1.1-.6 .8-.7 .4h-.5M127 41.5l.4 .4 .3 .7v1l-.1 1.1-.4 1-.5 .8-.6 .5-.6 .2"/>
</g>
<path d="M153.9 74.1h57.1v15.2h-57.1z" fill="#fff" stroke="#000" stroke-width=".16"/>
<g font-size="2.6">
<text x="1.6" y="69.8">Graph revision AD - bag_field01: Internals and discharge (all solids): tubesheet with the 20-bag hole field, the bag field rooted into it, the 60 deg hopper, rotar</text>
<text x="1.6" y="73.3">Graph revision AD - bag_field01: Pulse-clean header DN40 with 5 diaphragm-valve envelopes (0.5 MPa compressed-air class) and the solenoid enclosure on th</text>
<text x="1.6" y="76.7">Graph revision AD - bag_field01: Hood conveying ducts are the design DN100/DN80 set - shop spools to the hoods, not drawn (W12(5))</text>
<text x="1.6" y="80.2">Graph revision AD - bag_field01: The capture-air basis is the registered A-M-458 study basis; measured hood entries and dP replace it at the first-article duct r</text>
</g>
<g font-size="1.4">
<text x="154.8" y="76.6">Aqueous Solutions (owner) AQS-MFG-BAGHOUSE-BAG_FIELD01</text>
<text x="154.8" y="79.3">BAGHOUSE fabrication drawing BAG_FIELD01 (AQS-PLAN-006 M3; g</text>
<text x="154.8" y="82">Type: fabrication drawing (GA / nozzle orientation / part sheet) Rev d56f6890 Issued 2</text>
<text x="154.8" y="84.7">Created: flow graph pipeline Approved: not approved (study)</text>
<text x="154.8" y="87.4">Sheet 1 of 1 AQS-DWG-001</text>
</g>
</svg>
